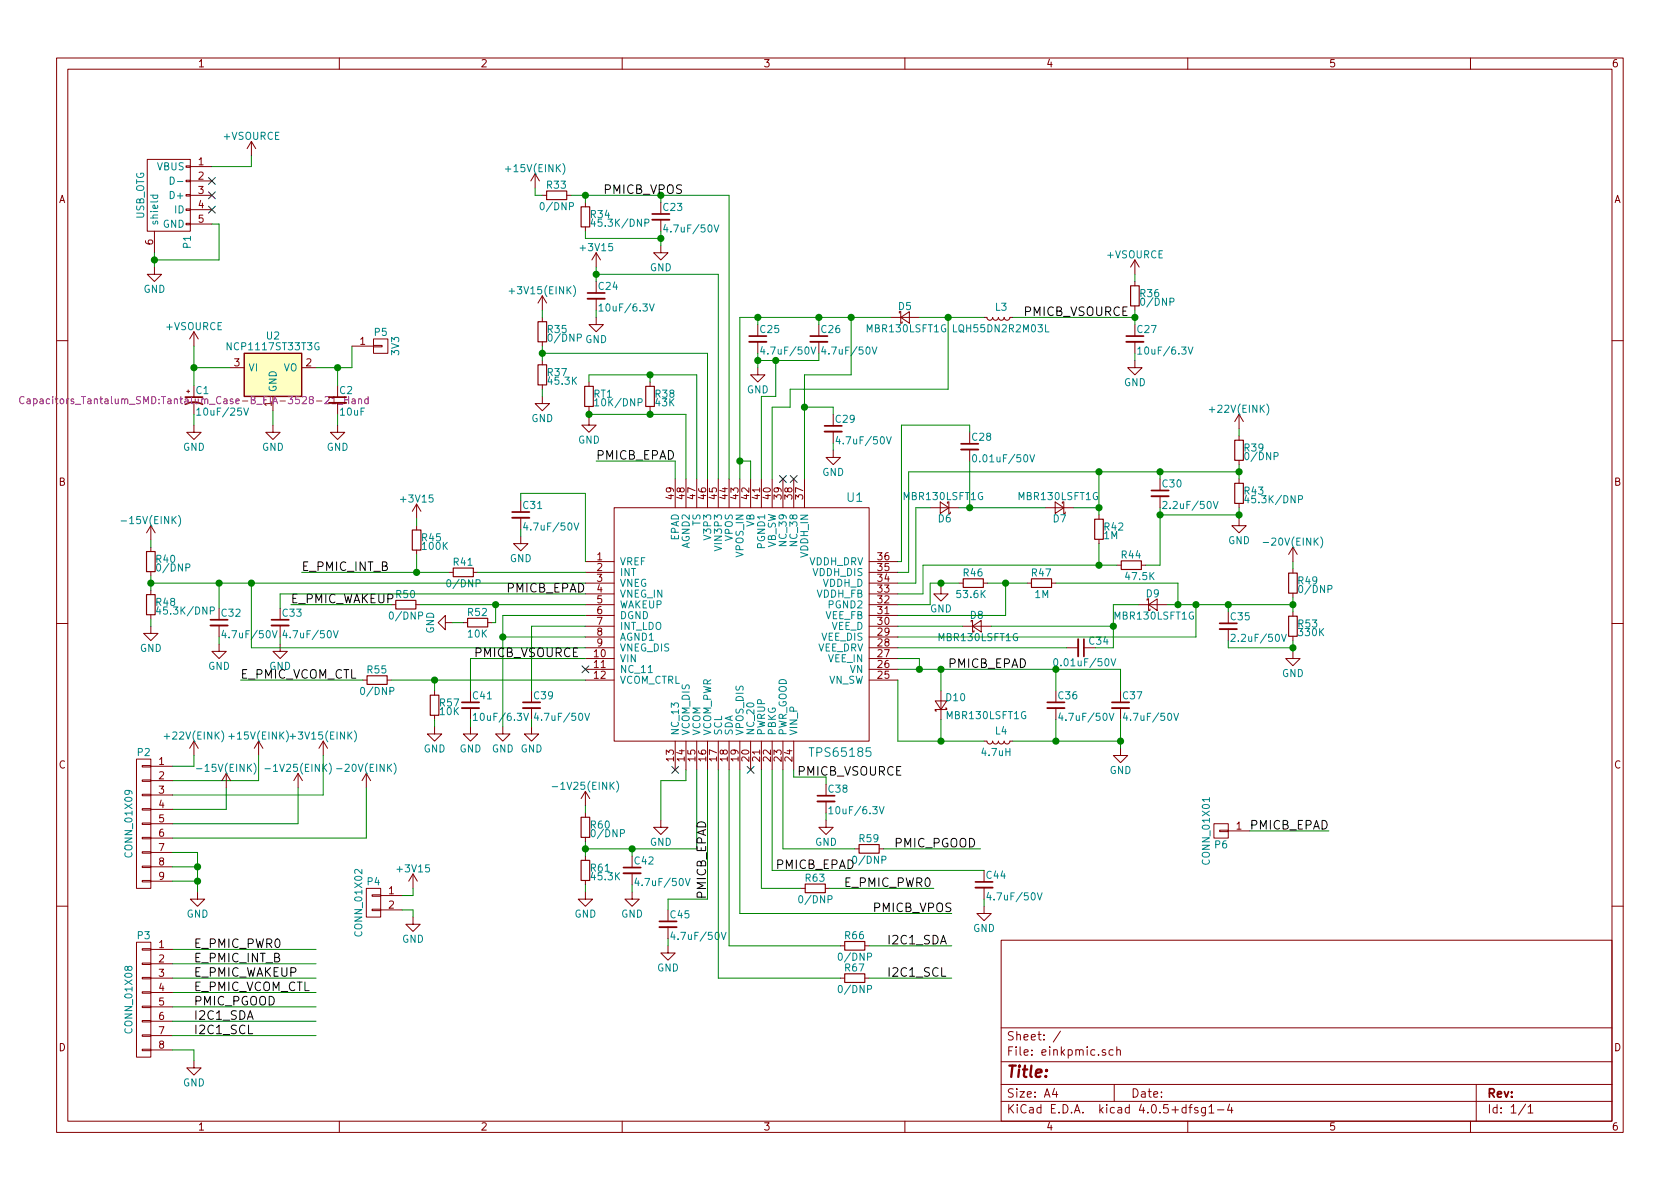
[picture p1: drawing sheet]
<svg xmlns="http://www.w3.org/2000/svg" width="297mm" height="210mm" viewBox="0 0 297 210" stroke-linecap="round" stroke-linejoin="round" font-family="sans-serif">
<g fill="none" stroke="#840000" stroke-width=".18">
<path d="M10 10.3h277v189.9h-277zM12 12.2h273v186.1h-273zM60 10.3v1.9M110 10.3v1.9M160 10.3v1.9M210 10.3v1.9M260 10.3v1.9M26 28.2h7.7v12.7h-7.7zM32.9 29.3h.8v.3h-.8zM32.9 31.9h.8v.2h-.8zM32.9 34.4h.8v.3h-.8zM32.9 37h.8v.2h-.8z"/>
<path d="M32.9 39.5h.8v.2h-.8zM33.7 34.5h3.8M33.7 29.5h3.8M33.7 32h3.8M33.7 37.1h3.8M33.7 39.6h3.8M44.4 25l-.7 1.3M44.4 25v2.6M44.4 25l.8 1.3M94.6 30.7l-.7 1.3M94.6 30.7v2.6M94.6 30.7l.8 1.3"/>
<path d="M95.9 34.5h.7M100.2 34.5h.8M103.5 35.8v.8M116.8 38.9v2M27.3 47.2v1.3h1.3l-1.3 1.3-1.3-1.3h1.3M27.3 40.9v3.8M34.3 58.7l-.8 1.2M34.3 58.7v2.5M34.3 58.7l.8 1.2M66 59.9h2.6v2.6h-2.6zM95.9 52.3v2.6M95.9 56.1v.8"/>
<path d="M95.9 52.3l-.8 1.3M95.9 52.3l.7 1.3M103.5 40.1v.8M105.4 56.1v1.3h1.3l-1.3 1.3-1.3-1.3h1.3M105.4 44.7v2.5M105.4 52.8v2.1M105.4 44.7l-.8 1.3M105.4 44.7l.8 1.3M116.8 43.4v1.3h1.3l-1.3 1.3-1.2-1.3h1.2M157.5 56.1h5.1M159.3 56.1l1.5-1v2zM159.3 55.1v2"/>
<path d="M174 56.1h.5l.1 .3 .3 .2 .4-.1 .2-.4 .1 .3 .3 .2 .4-.1 .2-.4 .1 .3 .4 .2 .3-.1 .2-.4 .1 .3 .4 .2 .4-.1 .2-.4h.5M200.7 46v2.5M200.7 49.8v.7M200.7 54.1v.8M200.7 46l-.8 1.2M200.7 46l.7 1.2M10 60.2h2M33 69.2h.5M33.3 69v.5M34.3 75.2v1.2h1.3l-1.3 1.3-1.3-1.3h1.3M34.3 71.2v2.1M40.6 65h2.6"/>
<path d="M48.3 75.2v1.2h1.2l-1.2 1.3-1.3-1.3h1.3M48.3 70.1v2.5M53.3 65h2.6M59.7 75.2v1.2h1.3l-1.3 1.3-1.3-1.3h1.3M59.7 71.2v2.1M62.2 61.2h3.8M66 61.1h1.6v.2h-1.6zM95.9 70.1v1.3h1.3l-1.3 1.2-1.3-1.2h1.3M95.9 60.4v.8M95.9 63.7v.8M95.9 68.1v.7M104.1 73.9v1.3h1.3l-1.3 1.2-1.2-1.2h1.2"/>
<path d="M104.1 67.6v.7M104.1 71.9v.7M114.9 67.6v.7M114.9 71.9v.7M134 65v1.3h1.3l-1.3 1.3-1.3-1.3h1.3M134 60.4v2.1M144.8 60.4v2.1M147.3 79.6v1.3h1.3l-1.3 1.3-1.3-1.3h1.3M147.3 76.3v2.1M171.4 79.5v2M200.7 63.7v1.3h1.2l-1.2 1.3-1.3-1.3h1.3M200.7 60.4v2.1"/>
<path d="M219.1 73.3v2.5M219.1 77.1v.7M219.1 73.3l-.8 1.2M219.1 73.3l.7 1.2M285 60.2h2M26.7 93v2.5M26.7 96.8v.7M26.7 93l-.8 1.2M26.7 93l.7 1.2M73.7 89.1v2.6M73.7 93v.7M73.7 97.3v.7"/>
<path d="M73.7 89.1l-.8 1.3M73.7 89.1l.7 1.3M92.1 94.9v1.2h1.2l-1.2 1.3-1.3-1.3h1.3M92.1 91.6v2M103.5 99.3h5.1M108.6 89.8h45.1v41.3h-45.1zM119.4 84.7v5.1M121.3 84.7v5.1M123.2 84.7v5.1M125.1 84.7v5.1M127 84.7v5.1M128.9 84.7v5.1"/>
<path d="M130.8 84.7v5.1M132.7 84.7v5.1M134.6 84.7v5.1M136.5 84.7v5.1M138.4 84.7v5.1M140.3 84.7v5.1M142.2 84.7v5.1M153.7 99.3h5M164.5 89.8h5M166.2 88.8l1.6 1-1.6 1zM167.8 88.8v2M184.8 89.8h5.1"/>
<path d="M186.6 88.8l1.5 1-1.5 1zM188.1 88.8v2M194.3 91.1v.7M194.3 95.4v.7M197.5 99.9h.7M201.8 99.9h.8M205.1 87.8v2M219.1 91.7v1.3h1.2l-1.2 1.2-1.3-1.2h1.3M219.1 81.4v.8M219.1 84.7v.8M219.1 89v.8M228.6 96.8v2.5"/>
<path d="M228.6 96.8l-.8 1.2M228.6 96.8l.8 1.2M10 110.3h2M26.7 110.7v1.3h1.2l-1.2 1.3-1.3-1.3h1.3M26.7 101.1v.7M26.7 104.4v.8M26.7 108.7v.8M38.7 113.9v1.3h1.3l-1.3 1.3-1.2-1.3h1.2M38.7 110.6v2M49.5 113.9v1.3h1.3l-1.3 1.3-1.2-1.3h1.2M49.5 110.6v2M73.5 106.9h.8"/>
<path d="M78.7 110.1v-1.3l-1.2 1.3 1.2 1.3v-1.3h1.3M79.4 101.2h.7M81.9 110.1h.8M83.7 101.2h.8M86.2 110.1h.8M103.5 101.2h5.1M103.5 103.1h5.1M103.5 105h5.1M103.5 106.9h5.1M103.5 108.8h5.1M103.5 110.7h5.1M103.5 112.6h5.1"/>
<path d="M103.5 114.5h5.1M103.5 116.5h5.1M103.5 118.4h5.1M153.7 101.2h5M153.7 103.1h5M153.7 105h5M153.7 106.9h5M153.7 108.8h5M153.7 110.7h5M153.7 112.6h5M153.7 114.5h5M153.7 116.5h5"/>
<path d="M153.7 118.4h5M166.4 103.8v1.2h1.2l-1.2 1.3-1.3-1.3h1.3M169.5 103.1h.8M170.2 110.7h5.1M172 110.7l1.5-1v2.1zM172 109.7v2.1M173.9 103.1h.7M181.6 103.1h.8M185.9 103.1h.8M188.6 114.5h2M191.6 114.5h2.1M201.3 106.9h5.1"/>
<path d="M203.1 106.9l1.5-1v2zM203.1 105.9v2M217.2 111.2v2.1M228.6 115.2v1.3h1.3l-1.3 1.2-1.3-1.2h1.3M228.6 100.6v.7M228.6 104.9v.8M228.6 108.2v.8M228.6 112.5v.8M285 110.3h2M24.1 134.2h2.6v22.9h-2.6zM25.1 137.9h1.6v.3h-1.6zM25.1 135.4h1.6v.2h-1.6z"/>
<path d="M26.7 135.5h3.8M26.7 138h3.8M34.3 131.1v2.5M34.3 131.1l-.8 1.2M34.3 131.1l.8 1.2M40 136.8l-.8 1.2M40 136.8v2.5M40 136.8l.8 1.2M45.7 131.1l-.7 1.2M45.7 131.1v2.5M45.7 131.1l.8 1.2M52.7 136.8l-.8 1.2"/>
<path d="M52.7 136.8v2.5M52.7 136.8l.8 1.2M57.1 131.1l-.7 1.2M57.1 131.1v2.5M57.1 131.1l.8 1.2M64.1 120.3h.8M64.8 136.8l-.8 1.2M64.8 136.8v2.5M64.8 136.8l.7 1.2M68.5 120.3h.7M76.8 128.5v1.3h1.3l-1.3 1.3-1.2-1.3h1.2M76.8 122.2v.7"/>
<path d="M76.8 126.5v.7M83.2 128.5v1.3h1.3l-1.3 1.3-1.3-1.3h1.3M83.2 125.2v2M88.9 128.5v1.3h1.3l-1.3 1.3-1.3-1.3h1.3M94 128.5v1.3h1.2l-1.2 1.3-1.3-1.3h1.3M94 125.2v2M103.5 120.3h5.1M103.5 139.9v2.6M103.5 139.9l-.8 1.3M103.5 139.9l.8 1.3M119.4 131.1v5M121.3 131.1v5"/>
<path d="M123.2 131.1v5M125.1 131.1v5M127 131.1v5M128.9 131.1v5M130.8 131.1v5M132.7 131.1v5M134.6 131.1v5M136.5 131.1v5M138.4 131.1v5M140.3 131.1v5M153.7 120.3h5M165.4 123.9h2l-1 1.6z"/>
<path d="M166.4 122.2v5M167.1 125.2h.3v.3h-2v.2h.2M174 131.1h.5l.1 .3 .3 .2 .4-.1 .2-.4 .1 .3 .3 .2 .4-.1 .2-.4 .1 .3 .4 .2 .3-.1 .2-.4 .1 .3 .4 .2 .4-.1 .2-.4h.5M186.7 125.2v2M198.1 132.3v1.3h1.3l-1.3 1.3-1.3-1.3h1.3M198.1 125.2v2M25.1 155.7h1.6v.3h-1.6zM25.1 153.2h1.6v.2h-1.6zM25.1 150.6h1.6v.3h-1.6zM25.1 148.1h1.6v.2h-1.6zM25.1 145.5h1.6v.3h-1.6zM25.1 143h1.6v.3h-1.6z"/>
<path d="M25.1 140.5h1.6v.2h-1.6zM26.7 140.6h3.8M26.7 143.1h3.8M26.7 145.7h3.8M26.7 148.2h3.8M26.7 150.7h3.8M26.7 153.3h3.8M26.7 155.8h3.8M34.9 157.7v1.3h1.3l-1.3 1.3-1.2-1.3h1.2M64.8 157.1h2.5v5.1h-2.5zM65.8 158.2h1.5v.3h-1.5zM67.3 158.4h3.8"/>
<path d="M73 154.6l-.7 1.2M73 154.6v2.5M73 154.6l.8 1.2M103.5 157.7v1.3h1.3l-1.3 1.3-1.3-1.3h1.3M103.5 143.8v.7M103.5 148.1v.7M103.5 151.4v.7M103.5 155.7v.8M111.8 157.7v1.3h1.2l-1.2 1.3-1.3-1.3h1.3M111.8 154.4v2.1M116.8 145v1.3h1.3l-1.3 1.3-1.2-1.3h1.2M141.6 157.1h.8"/>
<path d="M145.9 157.1h.8M146 145v1.3h1.3l-1.3 1.3-1.2-1.3h1.2M146 141.7v2.1M151.1 150.1h.8M155.4 150.1h.8M174 157v2M214.6 145.7h2.6v2.5h-2.6zM215.6 146.8h1.6v.3h-1.6zM217.2 146.9h3.8M10 160.2h2M24.1 166.6h2.6v20.3h-2.6zM25.1 177.9h1.6v.3h-1.6z"/>
<path d="M25.1 175.4h1.6v.2h-1.6zM25.1 172.8h1.6v.3h-1.6zM25.1 170.3h1.6v.3h-1.6zM25.1 167.8h1.6v.2h-1.6zM26.7 173h3.8M26.7 167.9h3.8M26.7 170.4h3.8M26.7 175.5h3.8M26.7 178h3.8M65.8 160.8h1.5v.2h-1.5zM67.3 160.9h3.8M73 162.2v1.2h1.3l-1.3 1.3-1.2-1.3h1.2"/>
<path d="M118.1 167.3v1.2h1.3l-1.3 1.3-1.3-1.3h1.3M118.1 164v2M148.6 167.3h.8M148.6 173h.8M152.9 167.3h.8M152.9 173h.8M174 160.3v1.2h1.3l-1.3 1.3-1.3-1.3h1.3M177 166.3h108v32h-108zM285 160.2h2M25.1 185.5h1.6v.3h-1.6zM25.1 183h1.6v.3h-1.6zM25.1 180.5h1.6v.2h-1.6z"/>
<path d="M26.7 180.6h3.8M26.7 183.1h3.8M26.7 185.7h3.8M34.3 187.6v1.2h1.3l-1.3 1.3-1.3-1.3h1.3M60 198.3v1.9M110 198.3v1.9M160 198.3v1.9M177 194.8h108M177 191.8h108M177 187.8h108M177 181.8h108M186.4 192.5l-.3 1h.9"/>
<path d="M186.8 193v1M187.5 182.3l-1.3 2M195.5 185.7a.37 .37 0 0 0-.6 .1v.2l.6 .2v.1l-.2 .3-.4-.1M196.8 185.7l-.4-.1-.3 .3 .1 .6 .2 .1 .4-.1M197 191.8v3M197.5 185.7l.2-.1 .3 .1 .1 .9M197.5 185.1v1.5M210 198.3v1.9M210.2 195.8h.6M210.8 195.3l-.4 .2v1.3M211.8 195.9a.37 .37 0 0 0-.6 .1l.1 .3 .5 .1 .1 .1-.3 .3-.4-.1M213.1 195.8v1.4l-.2 .1h-.4"/>
<path d="M213.1 195.9l-.4-.1-.3 .3 .1 .6 .2 .1 .4-.1M213.8 195.8l.4-.5v1.5M213.8 196.8h.8M215.3 196.3h1.1M217.4 195.2l-.4 1.1h1M217.8 195.8v1M260 198.3v1.9M261 191.8v6.5M269.7 195.2l-1.2 2M270.2 195.8l.4-.5v1.5M270.2 196.8h.8"/>
</g>
<g fill="none" stroke="#840000" stroke-width=".2">
<path d="M96.6 33.8h3.6v1.5h-3.6zM102.7 36.6h1.6v3.5h-1.6zM95.1 56.9h1.5v3.5h-1.5zM199.9 50.5h1.5v3.6h-1.5zM95.1 64.5h1.5v3.6h-1.5zM103.4 68.3h1.5v3.6h-1.5zM114.2 68.3h1.5v3.6h-1.5zM218.3 77.8h1.5v3.6h-1.5zM25.9 97.5h1.5v3.6h-1.5zM72.9 93.7h1.5v3.6h-1.5zM193.5 91.8h1.6v3.6h-1.6zM198.2 99.2h3.6v1.5h-3.6z"/>
<path d="M218.3 85.5h1.5v3.5h-1.5zM25.9 105.2h1.5v3.5h-1.5zM64.9 119.5h3.6v1.5h-3.6zM70 106.2h3.5v1.5h-3.5zM80.1 100.5h3.6v1.5h-3.6zM82.7 109.3h3.5v1.6h-3.5zM170.3 102.4h3.6v1.5h-3.6zM182.4 102.4h3.5v1.5h-3.5zM227.8 109h1.6v3.5h-1.6zM227.8 101.3h1.6v3.6h-1.6zM76.1 122.9h1.5v3.6h-1.5zM102.7 152.1h1.6v3.6h-1.6z"/>
<path d="M102.7 144.5h1.6v3.6h-1.6zM142.4 156.3h3.5v1.6h-3.5zM151.9 149.3h3.5v1.6h-3.5zM149.4 166.5h3.5v1.5h-3.5zM149.4 172.2h3.5v1.5h-3.5z"/>
</g>
<g fill="none" stroke="#840000" stroke-width=".33">
<path d="M115.3 38.9h3.1M103.9 52.8h3M58.2 71.2h3M132.5 60.4h3M143.3 60.4h3M145.8 76.3h3M169.9 79.5h3.1M199.1 60.4h3.1M90.6 91.6h3M203.6 87.8h3M37.2 110.6h3.1M48 110.6h3.1"/>
<path d="M190.6 113v3.1M215.6 111.2h3.1M81.7 125.2h3M92.5 125.2h3M185.2 125.2h3M196.6 125.2h3M110.2 154.4h3.1M144.5 141.7h3.1M172.5 157h3M116.6 164h3"/>
</g>
<g fill="none" stroke="#840000" stroke-width=".3">
<path d="M115.3 37.8h3.1M103.9 51.8h3M132.5 59.4h3M143.3 59.4h3M199.1 59.4h3.1M32.8 71.5a3.2 3.2 0 0 1 3 0M32.8 70.2h3M58.2 70.2h3M145.8 75.3h3M169.9 78.5h3.1M90.6 90.5h3M203.6 86.7h3"/>
<path d="M37.2 109.6h3.1M48 109.6h3.1M191.6 113v3.1M215.6 110.2h3.1M81.7 124.2h3M92.5 124.2h3M185.2 124.2h3M196.6 124.2h3M110.2 153.4h3.1M144.5 140.7h3.1M172.5 156h3M116.6 162.9h3"/>
</g>
<g fill="none" stroke="#008484" stroke-width=".18">
<path d="M26.6 34.5h1.3M27.1 34.5l-.1 .4 .3 .2 .5-.1v-.5M30.1 31.3a.64 .64 0 0 1 .7 .6 .64 .64 0 0 1-.7 .7zM31.4 32.1h.9M99.5 28.9a1.51 1.51 0 0 1 0 2M104.8 38.7l-.3 .9h.8M114 39.4l.6-.1 .1-.4-.7-.1v1.2M117.6 39.7l-.3 .9h.8M126.3 39.8l.4 1.2 .4-1.2M90 51.5h1M101.4 50.5a1.51 1.51 0 0 1 0 1.9M105.9 54.1l.4-.4v1.3"/>
<path d="M105.9 55h.7M114.8 53.7l.4 1.3 .5-1.3M184.9 57.4v1.3h.6M34.8 72.5l.4-.3v1.2M34.8 73.4h.7M43.1 72.2l.4 1.2 .4-1.2M56.4 60.6a.59 .59 0 0 0-.8 .6 .59 .59 0 0 0 .8 .6v-.5h-.2M105.2 70.9l.3-.4v1.3M105.2 71.8h.7M112.8 71.2l.6-.1 .1-.5-.7-.1v1.3M134.8 61.3l-.3 .9h.8M143.4 61.4l.4 1.2 .4-1.2"/>
<path d="M145.6 61.3l-.3 .9h.7M148.1 77.2l-.3 .9h.8M154.2 61.4l.4 1.2 .4-1.2M156.7 77.2l.4 1.3 .5-1.3M201.2 61.7l.3-.3v1.2M201.2 62.6h.7M210.1 61.4l.4 1.2 .4-1.2M224 71.4a1.51 1.51 0 0 1 0 2M21.4 92.1h1M31.6 91.1a1.51 1.51 0 0 1 0 2M92.9 92.4l-.3 .9h.7M101.5 92.5l.4 1.2 .4-1.2"/>
<path d="M172.1 80.5l.1-.1a.67 .67 0 0 1 .5 .6 .67 .67 0 0 1-.5 .7l-.1-.1-.1-.4zM182.1 80.4l.4 1.3 .4-1.3M205.6 88.8l.5-.1 .2 .1v.2l-.8 .9h.8M214.5 88.7l.4 1.2 .5-1.2M220.4 87.6l-.3 .9h.8M223.3 95.9h1M229.6 88.3l.6-.1 .1-.4-.7-.2v1.3M233.5 94.9a1.51 1.51 0 0 1 0 2M28 107.3l-.3 .9h.7M37.2 108l.6-.1v-.5l-.6-.1v1.3M39.5 111.4l-.3 1h.8M48.2 111.5l.4 1.3 .4-1.3"/>
<path d="M50.3 111.4l-.3 1h.8M59 111.5l.4 1.3 .4-1.3M186.4 116.6l.2-.1a.67 .67 0 0 1 .4 .6 .67 .67 0 0 1-.4 .6l-.2-.1-.1-.3zM196.4 116.5l.4 1.2 .5-1.2M217.7 112.3l.5-.1 .1 .1 .1 .2-.8 .9h.8M226.6 112.2l.4 1.2 .4-1.2M34.7 135.9h1M39.2 129.2a1.51 1.51 0 0 1 0 2M44.9 134.9a1.51 1.51 0 0 1 0 2M46.8 135.9h1M50.6 129.2a1.51 1.51 0 0 1 0 2M51.3 130.2h.9"/>
<path d="M58.2 134.9a1.51 1.51 0 0 1 0 2M59.5 135.9h1M62.7 129.2a1.51 1.51 0 0 1 0 2M69.7 134.9a1.51 1.51 0 0 1 0 2M83.7 126.5l.3-.4v1.3M83.7 127.4h.7M92.6 126.1l.4 1.3 .4-1.3M94.8 126.1l-.3 .9h.7M97.6 139.1h1M103.4 126.1l.4 1.3 .4-1.3M109 138.1a1.51 1.51 0 0 1 0 2M187.5 126.1l-.3 .9h.8"/>
<path d="M196.1 126.1l.4 1.3 .5-1.3M198.9 126.1l-.3 .9h.8M207.5 126.1l.4 1.3 .5-1.3M112.5 155.3l-.2 .9h.7M121.2 155.3l.4 1.3 .4-1.3M146.6 143l.3-.4v1.3M146.6 143.9h.7M155.5 142.6l.4 1.3 .4-1.3M174.8 157.8l-.3 .9h.8M183.4 157.9l.4 1.3 .5-1.3M118.9 164.8l-.3 .9h.8M127.5 164.9l.4 1.2 .5-1.2"/>
</g>
<g fill="none" stroke="#000084" stroke-width=".18">
<path d="M36.9 31.4l1.2 1.2M36.9 33.9l1.2 1.2M36.9 36.5l1.2 1.2M38.1 31.4l-1.2 1.2M38.1 33.9l-1.2 1.2M38.1 36.5l-1.2 1.2M137.8 84.1l1.2 1.2M139 84.1l-1.2 1.2M139.7 84.1l1.2 1.2M140.9 84.1l-1.2 1.2M102.9 117.7l1.2 1.3M104.1 117.7l-1.2 1.3"/>
<path d="M118.8 135.5l1.2 1.2M120 135.5l-1.2 1.2M132.1 135.5l1.2 1.2M133.3 135.5l-1.2 1.2"/>
</g>
<g fill="none" stroke="#008400" stroke-width=".18">
<path d="M37.5 39.6h1.2v6.4h-11.4M44.4 27.6v1.9h-6.9M94.6 33.3v1.2h1.3M101 34.5h27.9v50.2M103.5 34.5v1.3M116.8 34.5v1.3M27.3 44.7v2.5M95.9 54.9v1.2M103.5 40.9v1.3h13.3M105.4 47.2v2.6M105.4 54.9v1.2M105.4 48.5h21.6v36.2"/>
<path d="M116.8 40.9v2.5M134 56.1v1.3M144.8 56.1v1.3M150.5 56.1v10.2h-8.3v18.4M157.5 56.1h-26.7v28.6M162.6 56.1h11.4M167.6 56.1v12.7h-27.9v3.2h-3.2v12.7M179.1 56.1h21.6M200.7 48.5v1.3M200.7 54.9v2.5M34.3 61.2v7M34.3 73.3v1.9"/>
<path d="M34.3 65h6.3M48.3 72.6v2.6M59.7 65v3.2M59.7 73.3v1.9M62.2 61.2v3.8h-6.3M95.9 62.5h29.2v22.2M95.9 61.2v2.5M95.9 68.8v1.3M104.1 67.6v-1.3h19.1v18.4M104.1 72.6v1.3M104.1 73.3h17.2v11.4M114.9 66.3v1.3"/>
<path d="M114.9 72.6v.7M134 62.5v2.5M137.2 63.7v6.4h-2.6v14.6M142.2 72h5.1v1.3M144.8 62.5v1.2h-10.8M147.3 78.4v1.2M171.4 76.4v-1.2h-12v24.1h-.7M200.7 62.5v1.2M219.1 75.8v1.3M26.7 95.5v1.3M73.7 91.7v1.3M73.7 98v3.2"/>
<path d="M92.1 88.5v-1.3h11.4v12.1M92.1 93.6v1.3M105.4 81.5h14v3.2M130.8 81.5h1.9v3.2M164.5 89.8h-2.6v13.3h-3.2M169.5 89.8h15.3M171.4 81.5v8.3M189.9 89.8h4.4M194.3 83.4v7.7M194.3 96.1v3.8M197.5 99.9h-34.3v5.1h-4.5M205.1 89.8v10.1h-2.5"/>
<path d="M205.1 91.1h14M205.1 83.4v1.3M219.1 83.4h-58.4v17.8h-2M219.1 82.2v2.5M219.1 89.8v1.9M228.6 99.3v1.3M26.7 101.8v2.6M26.7 109.5v1.2M26.7 103.1h76.8M38.7 103.1v4.5M38.7 112.6v1.3M44.4 103.1v11.4h59.1"/>
<path d="M49.5 112.6v1.3M51.4 106.9h17.8M53.3 101.2h26.1M74.3 106.9h29.2M80 110.1h1.9M84.5 101.2h19M87.6 106.9v3.2h-.6M88.9 112.6h14.6M103.5 110.7h-9.5v11.5M103.5 116.5h-20.3v5.7M103.5 108.8h-14.6v19.7M103.5 105h-54v2.6"/>
<path d="M158.7 110.7h11.5M158.7 116.5h3.9v1.9M158.7 114.5h29.9M158.7 118.4h39.4v3.8M166.4 103.1v.7M166.4 118.4v3.8M169.5 103.1h-5v3.8h-5.8M174.6 103.1h7M175.3 110.7h21.5M177.8 103.1v5.7h-19.1M186.7 103.1h21.6v3.8M186.7 118.4v3.8"/>
<path d="M201.3 106.9h-4.5v7.6h-3.1M206.4 106.9h22.2M211.5 106.9v5.7h-52.8M217.2 113.3v1.2h11.4M217.2 106.9v1.3M228.6 105.7v2.5M228.6 113.3v1.9M34.3 133.6v1.9h-3.8M40 139.3v3.8h-9.5M42.5 120.3h21.6M45.7 133.6v4.4h-15.2M52.7 139.3v6.4h-22.2"/>
<path d="M57.1 133.6v7h-26.6M64.8 139.3v8.9h-34.3M69.2 120.3h34.3M76.8 120.3v1.9M76.8 127.2v1.3M83.2 127.2v1.3M94 127.2v1.3M121.3 136.1v1.9h-4.5v7M123.2 136.1v14h-19.7M125.1 136.1v22.9h-7v1.9M127 136.1v36.9h21.6M128.9 136.1v31.2h19.7"/>
<path d="M130.8 136.1v25.4h37.5M134.6 136.1v21h7M136.5 136.1v17.8h37.5M138.4 136.1v14h12.7M140.3 136.1v1.3h5.7v1.3M158.7 120.3v10.8h15.3M166.4 127.2v3.9M179.1 131.1h19M186.7 127.2v3.9M198.1 127.2v5.1M30.5 150.7h4.4v7M30.5 155.8h4.4"/>
<path d="M30.5 153.3h4.4M73 157.1v1.3h-1.9M103.5 142.5v1.3M103.5 148.8v2.6M103.5 156.5v1.2M111.8 150.1v1.3M111.8 156.5v1.2M146 143.8v1.2M146.7 157.1h18.4M156.2 150.1h17.2M174 159v1.3M221 146.9h13.9"/>
<path d="M30.5 173h25.4M30.5 167.9h25.4M30.5 170.4h25.4M30.5 175.5h25.4M30.5 178h25.4M71.1 160.9h1.9v1.3M118.1 166v1.3M153.7 167.3h14.6M153.7 173h14.6M30.5 185.7h3.8v1.9M30.5 180.6h25.4M30.5 183.1h25.4"/>
</g>
<g fill="#008400" stroke="#008400" stroke-width=".25">
<circle cx="105.4" cy="48.5" r=".51"/>
<circle cx="114.9" cy="66.3" r=".51"/>
<circle cx="104.1" cy="73.3" r=".51"/>
<circle cx="95.9" cy="62.5" r=".51"/>
<circle cx="134" cy="63.7" r=".51"/>
<circle cx="167.6" cy="56.1" r=".51"/>
<circle cx="134" cy="56.1" r=".51"/>
<circle cx="144.8" cy="56.1" r=".51"/>
<circle cx="114.9" cy="73.3" r=".51"/>
<circle cx="130.8" cy="81.5" r=".51"/>
<circle cx="137.2" cy="63.7" r=".51"/>
<circle cx="103.5" cy="34.5" r=".51"/>
<circle cx="116.8" cy="42.2" r=".51"/>
<circle cx="200.7" cy="56.1" r=".51"/>
<circle cx="73.7" cy="101.2" r=".51"/>
<circle cx="26.7" cy="103.1" r=".51"/>
<circle cx="88.9" cy="112.6" r=".51"/>
<circle cx="87.6" cy="106.9" r=".51"/>
<circle cx="38.7" cy="103.1" r=".51"/>
<circle cx="76.8" cy="120.3" r=".51"/>
<circle cx="44.5" cy="103.1" r=".51"/>
<circle cx="103.5" cy="150.1" r=".51"/>
<circle cx="111.8" cy="150.1" r=".51"/>
<circle cx="162.6" cy="118.4" r=".51"/>
<circle cx="166.4" cy="118.4" r=".51"/>
<circle cx="186.7" cy="118.4" r=".51"/>
<circle cx="166.4" cy="131.1" r=".51"/>
<circle cx="198.1" cy="131.1" r=".51"/>
<circle cx="186.7" cy="131.1" r=".51"/>
<circle cx="196.9" cy="110.7" r=".51"/>
<circle cx="211.5" cy="106.9" r=".51"/>
<circle cx="228.6" cy="106.9" r=".51"/>
<circle cx="217.2" cy="106.9" r=".51"/>
<circle cx="228.6" cy="114.5" r=".51"/>
<circle cx="166.4" cy="103.1" r=".51"/>
<circle cx="177.8" cy="103.1" r=".51"/>
<circle cx="208.3" cy="106.9" r=".51"/>
<circle cx="194.3" cy="99.9" r=".51"/>
<circle cx="171.5" cy="89.8" r=".51"/>
<circle cx="194.3" cy="89.8" r=".51"/>
<circle cx="219.1" cy="83.4" r=".51"/>
<circle cx="219.1" cy="91.1" r=".51"/>
<circle cx="205.1" cy="91.1" r=".51"/>
<circle cx="205.1" cy="83.4" r=".51"/>
<circle cx="194.3" cy="83.4" r=".51"/>
<circle cx="150.5" cy="56.1" r=".51"/>
<circle cx="142.2" cy="72" r=".51"/>
<circle cx="27.3" cy="46" r=".51"/>
<circle cx="34.3" cy="65" r=".51"/>
<circle cx="59.7" cy="65" r=".51"/>
<circle cx="34.9" cy="155.8" r=".51"/>
<circle cx="34.9" cy="153.3" r=".51"/>
</g>
<path d="M43.2 62.5h10.1v7.6h-10.1z" fill="#ffffc2" stroke="#ffffc2" stroke-width=".18"/>
<path d="M43.2 62.5h10.1v7.6h-10.1z" fill="none" stroke="#840000" stroke-width=".25"/>
<g fill="none" stroke="#840084" stroke-width=".18">
<path d="M4.2 70.2a.5 .5 0 0 0-.6 0 .5 .5 0 0 0-.1 .6l.1 .4a.41 .41 0 0 0 .6 .1M4.8 70.6h.5v.8M5.3 70.8l-.5 .2-.1 .1 .2 .3 .4-.1M5.9 70.6l.4-.1 .3 .3-.2 .5h-.5M5.9 70.5v1.3M59.7 71.5h.9M60.9 70.1v1.3M60.9 70.7h.7M61.6 70.1v1.3M62.3 70.6h.4l.1 .8M62.8 70.8l-.5 .2-.1 .1 .2 .3 .4-.1M63.4 70.7l.2-.2 .3 .1v.8"/>
<path d="M63.4 70.5v.9M65.1 70.6l-.4-.1-.2 .3 .1 .5h.5M65.1 70.1v1.3"/>
</g>
<text font-size="2.8" fill="#840000" x="178" y="190.5">Title:</text>
<g font-size="2.1">
<text x="106.7" y="34.3">PMICB_VPOS</text>
<text x="181" y="55.9">PMICB_VSOURCE</text>
<text x="105.4" y="81.3">PMICB_EPAD</text>
<text x="53.3" y="101">E_PMIC_INT_B</text>
<text x="51.4" y="106.7">E_PMIC_WAKEUP</text>
<text x="89.5" y="104.8">PMICB_EPAD</text>
<text x="83.8" y="116.2">PMICB_VSOURCE</text>
<text x="167.6" y="118.1">PMICB_EPAD</text>
<text x="42.5" y="120">E_PMIC_VCOM_CTL</text>
<text x="141" y="137.2">PMICB_VSOURCE</text>
<text x="158.1" y="149.9">PMIC_PGOOD</text>
<text x="221" y="146.7">PMICB_EPAD</text>
<text x="137.2" y="153.7">PMICB_EPAD</text>
<text x="124.8" y="159" transform="rotate(-90 124.8 159)">PMICB_EPAD</text>
<text x="149.2" y="156.8">E_PMIC_PWR0</text>
<text x="154.3" y="161.3">PMICB_VPOS</text>
<text x="34.3" y="167.6">E_PMIC_PWR0</text>
<text x="156.8" y="167">I2C1_SDA</text>
<text x="34.3" y="170.2">E_PMIC_INT_B</text>
<text x="34.3" y="172.7">E_PMIC_WAKEUP</text>
<text x="156.8" y="172.7">I2C1_SCL</text>
<text x="34.3" y="175.3">E_PMIC_VCOM_CTL</text>
<text x="34.3" y="177.8">PMIC_PGOOD</text>
<text x="34.3" y="180.3">I2C1_SDA</text>
<text x="34.3" y="182.9">I2C1_SCL</text>
</g>
<g font-size="2.1" fill="#008484">
<text x="149.8" y="88.7">U1</text>
<text x="143.6" y="133.8">TPS65185</text>
</g>
<g font-size="2.1" fill="#840000">
<text x="178" y="184">Sheet: /</text>
<text x="178" y="186.7">File: einkpmic.sch</text>
<text x="178" y="196.9">KiCad E.D.A. kicad 4.0.5+dfsg1-4</text>
<text x="178" y="194.1">Size: A4</text>
<text x="200" y="194.1">Date:</text>
<text x="263" y="194.1">Rev:</text>
<text x="263" y="196.9">Id: 1/1</text>
</g>
<g font-size="1.8" fill="#840000">
<text x="35" y="11.9">1</text>
<text x="85" y="11.9">2</text>
<text x="135" y="11.9">3</text>
<text x="185" y="11.9">4</text>
<text x="235" y="11.9">5</text>
<text x="285" y="11.9">6</text>
<text x="35.1" y="29.2">1</text>
<text x="10.4" y="35.9">A</text>
<text x="35.1" y="31.7">2</text>
<text x="35.1" y="34.3">3</text>
<text x="285.4" y="35.9">A</text>
<text x="35.1" y="36.8">4</text>
<text x="35.1" y="39.4">5</text>
<text x="27.1" y="43.3" transform="rotate(-90 27.1 43.3)">6</text>
<text x="41.4" y="64.8">3</text>
<text x="54.1" y="64.8">2</text>
<text x="63.7" y="61">1</text>
<text x="10.4" y="85.9">B</text>
<text x="119.1" y="88.2" transform="rotate(-90 119.1 88.2)">49</text>
<text x="121" y="88.2" transform="rotate(-90 121 88.2)">48</text>
<text x="122.9" y="88.2" transform="rotate(-90 122.9 88.2)">47</text>
<text x="124.8" y="88.2" transform="rotate(-90 124.8 88.2)">46</text>
<text x="126.7" y="88.2" transform="rotate(-90 126.7 88.2)">45</text>
<text x="128.7" y="88.2" transform="rotate(-90 128.7 88.2)">44</text>
<text x="130.6" y="88.2" transform="rotate(-90 130.6 88.2)">43</text>
<text x="132.5" y="88.2" transform="rotate(-90 132.5 88.2)">42</text>
<text x="134.4" y="88.2" transform="rotate(-90 134.4 88.2)">41</text>
<text x="136.3" y="88.2" transform="rotate(-90 136.3 88.2)">40</text>
<text x="138.2" y="88.2" transform="rotate(-90 138.2 88.2)">39</text>
<text x="140.1" y="88.2" transform="rotate(-90 140.1 88.2)">38</text>
<text x="142" y="88.2" transform="rotate(-90 142 88.2)">37</text>
<text x="285.4" y="85.9">B</text>
<text x="105.6" y="99.1">1</text>
<text x="105.6" y="101">2</text>
<text x="155.2" y="101">35</text>
<text x="155.2" y="99.1">36</text>
<text x="105.6" y="102.9">3</text>
<text x="105.6" y="104.8">4</text>
<text x="105.6" y="106.7">5</text>
<text x="155.2" y="106.7">32</text>
<text x="155.2" y="104.8">33</text>
<text x="155.2" y="102.9">34</text>
<text x="105.6" y="108.6">6</text>
<text x="105.6" y="110.5">7</text>
<text x="105.6" y="112.4">8</text>
<text x="155.2" y="110.5">30</text>
<text x="155.2" y="108.6">31</text>
<text x="155.2" y="112.4">29</text>
<text x="105.1" y="116.2">10</text>
<text x="105.1" y="118.1">11</text>
<text x="105.6" y="114.3">9</text>
<text x="155.2" y="118.1">26</text>
<text x="155.2" y="116.2">27</text>
<text x="155.2" y="114.3">28</text>
<text x="105.1" y="120">12</text>
<text x="155.2" y="120">25</text>
<text x="10.4" y="135.9">C</text>
<text x="28.1" y="135.2">1</text>
<text x="28.1" y="137.8">2</text>
<text x="119.1" y="134.6" transform="rotate(-90 119.1 134.6)">13</text>
<text x="121" y="134.6" transform="rotate(-90 121 134.6)">14</text>
<text x="122.9" y="134.6" transform="rotate(-90 122.9 134.6)">15</text>
<text x="124.8" y="134.6" transform="rotate(-90 124.8 134.6)">16</text>
<text x="126.7" y="134.6" transform="rotate(-90 126.7 134.6)">17</text>
<text x="128.7" y="134.6" transform="rotate(-90 128.7 134.6)">18</text>
<text x="130.6" y="134.6" transform="rotate(-90 130.6 134.6)">19</text>
<text x="132.5" y="134.6" transform="rotate(-90 132.5 134.6)">20</text>
<text x="134.4" y="134.6" transform="rotate(-90 134.4 134.6)">21</text>
<text x="136.3" y="134.6" transform="rotate(-90 136.3 134.6)">22</text>
<text x="138.2" y="134.6" transform="rotate(-90 138.2 134.6)">23</text>
<text x="140.1" y="134.6" transform="rotate(-90 140.1 134.6)">24</text>
<text x="285.4" y="135.9">C</text>
<text x="28.1" y="140.3">3</text>
<text x="28.1" y="142.9">4</text>
<text x="28.1" y="145.4">5</text>
<text x="28.1" y="147.9">6</text>
<text x="218.6" y="146.7">1</text>
<text x="28.1" y="150.5">7</text>
<text x="28.1" y="153">8</text>
<text x="28.1" y="155.6">9</text>
<text x="68.7" y="158.1">1</text>
<text x="68.7" y="160.6">2</text>
<text x="28.1" y="167.6">1</text>
<text x="28.1" y="170.2">2</text>
<text x="28.1" y="172.7">3</text>
<text x="28.1" y="175.3">4</text>
<text x="28.1" y="177.8">5</text>
<text x="10.4" y="185.9">D</text>
<text x="28.1" y="180.3">6</text>
<text x="28.1" y="182.9">7</text>
<text x="28.1" y="185.4">8</text>
<text x="285.4" y="185.9">D</text>
<text x="35" y="199.9">1</text>
<text x="85" y="199.9">2</text>
<text x="135" y="199.9">3</text>
<text x="185" y="199.9">4</text>
<text x="235" y="199.9">5</text>
<text x="285" y="199.9">6</text>
</g>
<g font-size="1.8" fill="#008484">
<text x="39.6" y="24.7">+VSOURCE</text>
<text x="27.7" y="30.1">VBUS</text>
<text x="30.3" y="35.2">D+</text>
<text x="89.8" y="30.4">+15V(EINK)</text>
<text x="96.7" y="33.3">R33</text>
<text x="25.5" y="38.8" transform="rotate(-90 25.5 38.8)">USB_OTG</text>
<text x="27.9" y="39.9" transform="rotate(-90 27.9 39.9)">shield</text>
<text x="28.7" y="40.3">GND</text>
<text x="30.9" y="37.7">ID</text>
<text x="95.9" y="37.2">0/DNP</text>
<text x="104.5" y="38.6">R34</text>
<text x="105.2" y="40.1">45.3K/DNP</text>
<text x="117.3" y="37.3">C23</text>
<text x="118" y="41.1">4.7uF/50V</text>
<text x="33.7" y="43.9" transform="rotate(-90 33.7 43.9)">P1</text>
<text x="102.8" y="44.4">+3V15</text>
<text x="114.9" y="47.9">GND</text>
<text x="195.8" y="45.7">+VSOURCE</text>
<text x="25.3" y="51.8">GND</text>
<text x="90.6" y="52">+3V15(EINK)</text>
<text x="105.9" y="51.3">C24</text>
<text x="201.7" y="52.5">R36</text>
<text x="29.4" y="58.4">+VSOURCE</text>
<text x="66.2" y="59.4">P5</text>
<text x="96.9" y="58.9">R35</text>
<text x="106.6" y="55.1">10uF/6.3V</text>
<text x="134.5" y="58.9">C25</text>
<text x="145.3" y="58.9">C26</text>
<text x="153.4" y="58.7">MBR130LSFT1G</text>
<text x="158.9" y="54.8">D5</text>
<text x="168.9" y="58.7">LQH55DN2R2M03L</text>
<text x="176" y="54.9">L3</text>
<text x="201.1" y="58.9">C27</text>
<text x="202" y="54">0/DNP</text>
<text x="40.6" y="61.9">NCP1117ST33T3G</text>
<text x="43.9" y="65.7">VI</text>
<text x="47.1" y="60">U2</text>
<text x="50" y="65.7">VO</text>
<text x="70.6" y="62.8" transform="rotate(-90 70.6 62.8)">3V3</text>
<text x="97.3" y="60.4">0/DNP GND</text>
<text x="135.2" y="62.7">4.7uF/50V</text>
<text x="146" y="62.7">4.7uF/50V</text>
<text x="201.9" y="62.7">10uF/6.3V</text>
<text x="34.7" y="69.7">C1</text>
<text x="48.9" y="69.3" transform="rotate(-90 48.9 69.3)">GND</text>
<text x="60.1" y="69.7">C2</text>
<text x="96.9" y="66.5">R37</text>
<text x="97.1" y="68">45.3K</text>
<text x="105" y="70.3">RT1</text>
<text x="105.6" y="71.8">10K/DNP</text>
<text x="115.9" y="70.3">R38</text>
<text x="115.9" y="71.8">43K</text>
<text x="132" y="69.5">GND</text>
<text x="198.7" y="68.3">GND</text>
<text x="35.4" y="73.5">10uF/25V</text>
<text x="60.2" y="73.5">10uF</text>
<text x="93.9" y="74.6">GND</text>
<text x="147.8" y="74.7">C29</text>
<text x="171.9" y="77.9">C28</text>
<text x="214.3" y="73">+22V(EINK)</text>
<text x="32.3" y="79.7">GND</text>
<text x="46.3" y="79.7">GND</text>
<text x="57.7" y="79.7">GND</text>
<text x="102.2" y="78.4">GND</text>
<text x="148.5" y="78.6">4.7uF/50V</text>
<text x="172.7" y="81.7">0.01uF/50V</text>
<text x="220.1" y="79.8">R39</text>
<text x="220.4" y="81.4">0/DNP</text>
<text x="71.1" y="88.8">+3V15</text>
<text x="92.6" y="90">C31</text>
<text x="145.4" y="84.1">GND</text>
<text x="159.9" y="88.4">MBR130LSFT1G</text>
<text x="180.2" y="88.4">MBR130LSFT1G</text>
<text x="205.6" y="86.2">C30</text>
<text x="206.3" y="90">2.2uF/50V</text>
<text x="220.1" y="87.4">R43</text>
<text x="220.7" y="89">45.3K/DNP</text>
<text x="22.1" y="92.7">-15V(EINK)</text>
<text x="74.7" y="95.7">R45</text>
<text x="93.3" y="93.8">4.7uF/50V</text>
<text x="120" y="95.7" transform="rotate(-90 120 95.7)">EPAD</text>
<text x="123.8" y="93.1" transform="rotate(-90 123.8 93.1)">TS</text>
<text x="125.7" y="95.1" transform="rotate(-90 125.7 95.1)">V3P3</text>
<text x="129.5" y="95.7" transform="rotate(-90 129.5 95.7)">VPOS</text>
<text x="133.3" y="93.3" transform="rotate(-90 133.3 93.3)">VB</text>
<text x="165.9" y="92.3">D6</text>
<text x="186.2" y="92.3">D7</text>
<text x="195.2" y="95.3">1M</text>
<text x="195.3" y="93.8">R42</text>
<text x="27.7" y="99.5">R40</text>
<text x="28" y="101">0/DNP</text>
<text x="74.8" y="97.2">100K</text>
<text x="80.2" y="100">R41</text>
<text x="90.1" y="99.4">GND</text>
<text x="109.6" y="99.9">VREF</text>
<text x="109.6" y="101.8">INT</text>
<text x="121.9" y="97" transform="rotate(-90 121.9 97)">AGND2</text>
<text x="127.6" y="96.9" transform="rotate(-90 127.6 96.9)">VIN3P3</text>
<text x="131.4" y="98.5" transform="rotate(-90 131.4 98.5)">VPOS_IN</text>
<text x="135.3" y="96.9" transform="rotate(-90 135.3 96.9)">PGND1</text>
<text x="137.2" y="97.1" transform="rotate(-90 137.2 97.1)">VB_SW</text>
<text x="139.1" y="96.3" transform="rotate(-90 139.1 96.3)">NC_39</text>
<text x="141" y="96.3" transform="rotate(-90 141 96.3)">NC_38</text>
<text x="142.9" y="98.6" transform="rotate(-90 142.9 98.6)">VDDH_IN</text>
<text x="142.9" y="99.9">VDDH_DRV</text>
<text x="143.7" y="101.8">VDDH_DIS</text>
<text x="170.4" y="101.9">R46</text>
<text x="182.5" y="101.9">R47</text>
<text x="198.3" y="98.7">R44</text>
<text x="217.1" y="96.2">GND</text>
<text x="224" y="96.5">-20V(EINK)</text>
<text x="27.7" y="107.1">R48</text>
<text x="70.1" y="105.7">R50</text>
<text x="79.3" y="103.8">0/DNP</text>
<text x="109.6" y="103.8">VNEG</text>
<text x="109.6" y="105.7">VNEG_IN</text>
<text x="109.6" y="107.6">WAKEUP</text>
<text x="144.3" y="105.7">VDDH_FB</text>
<text x="145.4" y="103.8">VDDH_D</text>
<text x="146.6" y="107.6">PGND2</text>
<text x="169.3" y="105.7">53.6K</text>
<text x="183" y="105.7">1M</text>
<text x="199.2" y="102.6">47.5K</text>
<text x="202.7" y="105.6">D9</text>
<text x="229.6" y="103.3">R49</text>
<text x="230" y="104.8">0/DNP</text>
<text x="28.3" y="108.7">45.3K/DNP</text>
<text x="39.2" y="109">C32</text>
<text x="39.9" y="112.8">4.7uF/50V</text>
<text x="50" y="109">C33</text>
<text x="50.7" y="112.8">4.7uF/50V</text>
<text x="69.2" y="109.5">0/DNP</text>
<text x="76.7" y="112.1" transform="rotate(-90 76.7 112.1)">GND</text>
<text x="82.8" y="108.9">R52</text>
<text x="82.8" y="112.7">10K</text>
<text x="109.6" y="109.5">DGND</text>
<text x="109.6" y="111.4">INT_LDO</text>
<text x="109.6" y="113.3">AGND1</text>
<text x="145.2" y="113.3">VEE_DIS</text>
<text x="145.8" y="109.5">VEE_FB</text>
<text x="146.9" y="111.4">VEE_D</text>
<text x="164.4" y="108.3">GND</text>
<text x="166.1" y="113.4">MBR130LSFT1G</text>
<text x="171.6" y="109.4">D8</text>
<text x="192.6" y="114">C34</text>
<text x="197.2" y="109.5">MBR130LSFT1G</text>
<text x="217.7" y="109.7">C35</text>
<text x="218.4" y="113.5">2.2uF/50V</text>
<text x="229.6" y="110.9">R53</text>
<text x="229.7" y="112.5">330K</text>
<text x="24.7" y="115.3">GND</text>
<text x="36.8" y="118.4">GND</text>
<text x="47.6" y="118.4">GND</text>
<text x="65" y="119.1">R55</text>
<text x="109.6" y="115.2">VNEG_DIS</text>
<text x="109.6" y="117.1">VIN</text>
<text x="109.6" y="119">NC_11</text>
<text x="144.4" y="115.2">VEE_DRV</text>
<text x="146.4" y="117.1">VEE_IN</text>
<text x="150.2" y="119">VN</text>
<text x="187.1" y="117.8">0.01uF/50V</text>
<text x="226.6" y="119.7">GND</text>
<text x="64.1" y="122.9">0/DNP</text>
<text x="77.8" y="124.9">R57</text>
<text x="83.7" y="123.6">C41</text>
<text x="94.5" y="123.6">C39</text>
<text x="109.6" y="120.9">VCOM_CTRL</text>
<text x="146.4" y="120.9">VN_SW</text>
<text x="167.3" y="124">D10</text>
<text x="187.2" y="123.6">C36</text>
<text x="198.6" y="123.6">C37</text>
<text x="29.5" y="130.8">+22V(EINK)</text>
<text x="40.9" y="130.8">+15V(EINK)</text>
<text x="51.9" y="130.8">+3V15(EINK)</text>
<text x="77.8" y="126.4">10K</text>
<text x="84.4" y="127.5">10uF/6.3V</text>
<text x="95.2" y="127.5">4.7uF/50V</text>
<text x="120" y="130" transform="rotate(-90 120 130)">NC_13</text>
<text x="121.9" y="130" transform="rotate(-90 121.9 130)">VCOM_DIS</text>
<text x="123.8" y="130" transform="rotate(-90 123.8 130)">VCOM</text>
<text x="125.7" y="130" transform="rotate(-90 125.7 130)">VCOM_PWR</text>
<text x="127.6" y="130" transform="rotate(-90 127.6 130)">SCL</text>
<text x="129.5" y="130" transform="rotate(-90 129.5 130)">SDA</text>
<text x="131.4" y="130" transform="rotate(-90 131.4 130)">VPOS_DIS</text>
<text x="133.3" y="130" transform="rotate(-90 133.3 130)">NC_20</text>
<text x="135.3" y="130" transform="rotate(-90 135.3 130)">PWRUP</text>
<text x="137.2" y="130" transform="rotate(-90 137.2 130)">PBKG</text>
<text x="139.1" y="130" transform="rotate(-90 139.1 130)">PWR_GOOD</text>
<text x="141" y="130" transform="rotate(-90 141 130)">VIN_P</text>
<text x="167.5" y="127.1">MBR130LSFT1G</text>
<text x="176" y="129.9">L4</text>
<text x="187.9" y="127.5">4.7uF/50V</text>
<text x="199.3" y="127.5">4.7uF/50V</text>
<text x="24.3" y="133.7">P2</text>
<text x="35.4" y="136.5">-15V(EINK)</text>
<text x="47.7" y="136.5">-1V25(EINK)</text>
<text x="60.2" y="136.5">-20V(EINK)</text>
<text x="74.9" y="133">GND</text>
<text x="81.2" y="133">GND</text>
<text x="86.9" y="133">GND GND</text>
<text x="173.7" y="133.7">4.7uH</text>
<text x="196.2" y="136.8">GND</text>
<text x="98.5" y="139.6">-1V25(EINK)</text>
<text x="146.5" y="140.2">C38</text>
<text x="147.2" y="144">10uF/6.3V</text>
<text x="104.5" y="146.5">R60</text>
<text x="104.9" y="148">0/DNP</text>
<text x="114.9" y="149.5">GND</text>
<text x="144.1" y="149.5">GND</text>
<text x="152" y="148.9">R59</text>
<text x="23.4" y="151.3" transform="rotate(-90 23.4 151.3)">CONN_01X09</text>
<text x="70.5" y="154.2">+3V15</text>
<text x="104.5" y="154.1">R61</text>
<text x="104.7" y="155.6">45.3K</text>
<text x="112.2" y="152.9">C42</text>
<text x="142.5" y="155.9">R63</text>
<text x="151.1" y="152.7">0/DNP</text>
<text x="174.5" y="155.4">C44</text>
<text x="213.9" y="152.6" transform="rotate(-90 213.9 152.6)">CONN_01X01</text>
<text x="214.8" y="150">P6</text>
<text x="65" y="156.5">P4</text>
<text x="113" y="156.7">4.7uF/50V</text>
<text x="141.6" y="159.7">0/DNP</text>
<text x="175.2" y="159.2">4.7uF/50V</text>
<text x="24.3" y="166.1">P3</text>
<text x="33" y="162.2">GND</text>
<text x="64" y="165.3" transform="rotate(-90 64 165.3)">CONN_01X02</text>
<text x="71.1" y="166.7">GND</text>
<text x="101.5" y="162.2">GND</text>
<text x="109.8" y="162.2">GND</text>
<text x="118.6" y="162.4">C45</text>
<text x="119.3" y="166.2">4.7uF/50V</text>
<text x="149.5" y="166.1">R66</text>
<text x="172" y="164.8">GND</text>
<text x="116.2" y="171.8">GND</text>
<text x="148.6" y="169.9">0/DNP</text>
<text x="149.5" y="171.8">R67</text>
<text x="148.6" y="175.6">0/DNP</text>
<text x="23.4" y="182.4" transform="rotate(-90 23.4 182.4)">CONN_01X08</text>
<text x="32.3" y="192.1">GND</text>
</g>
<g font-size="1.8" fill="#840084">
<text x="6.9" y="71.4">Capacitors_Tantalum_SMD:Tantalum_Case-B_EIA-3528-21_Hand</text>
<text x="48" y="71.9" transform="rotate(-90 48 71.9)">1</text>
</g>
</svg>
